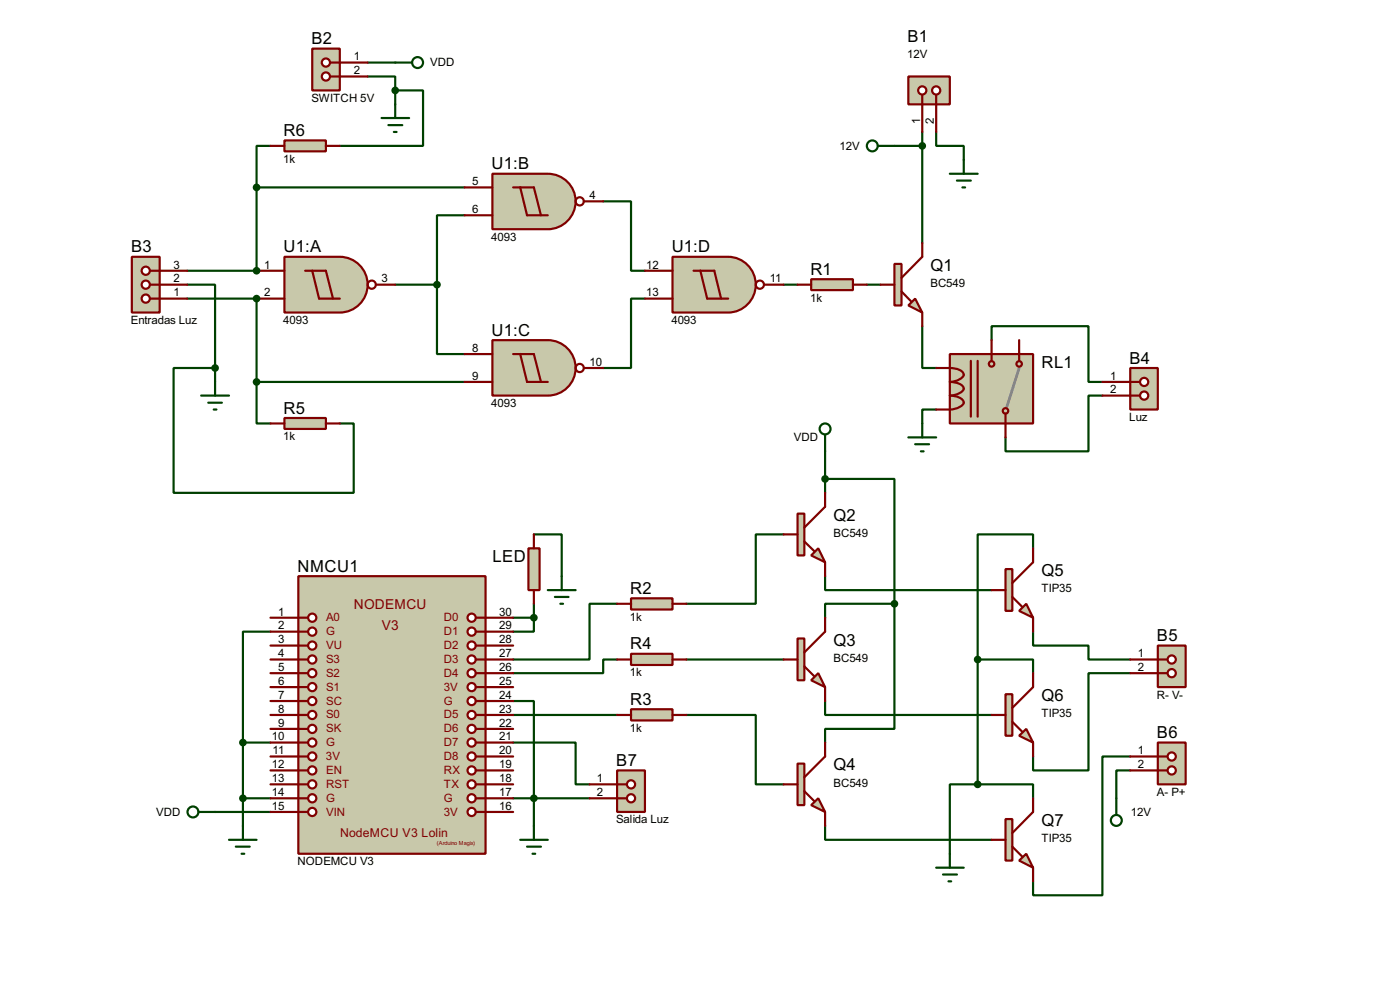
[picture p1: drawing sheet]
<svg xmlns="http://www.w3.org/2000/svg" width="256mm" height="180mm" viewBox="0 0 256 180" stroke-linecap="round" stroke-linejoin="round" font-family="sans-serif">
<path d="M85.1 39.4h-5v12.7M110.5 36.9h5.1v12.7h2.6M72.4 52.1h7.7M80.1 52.1v12.7h5M118.2 54.7h-2.6v12.7h-5.1M143.6 52.1h2.5M158.8 52.1h2.5" fill="none" stroke="#004000" stroke-width=".4"/>
<circle cx="47" cy="49.6" r=".2" fill="#004000"/>
<path d="M34.3 49.6h12.7" fill="none" stroke="#004000" stroke-width=".4"/>
<circle cx="47" cy="54.7" r=".2" fill="#004000"/>
<g fill="none" stroke="#004000" stroke-width=".4">
<path d="M67.4 14h5v2.6M67.4 11.5h5M72.4 16.6h5.1v10.1h-15.2M72.4 16.6v2.5M47 34.3v15.3M47 34.3h38.1M49.6 26.7h-2.6v7.6M163.9 26.7h5.1M169 24.2v20.3M171.5 24.2v2.5h5.1v2.6M34.3 52.1h5.1v15.3M34.3 54.7h12.7v15.2"/>
<path d="M169 59.7v7.7h2.5M39.4 67.4h-7.6v22.8h33v-12.7h-2.5M39.4 67.4v2.5M47 69.9v7.6h2.6M47 69.9h38.1M171.5 75h-2.5v2.5M181.7 62.3v-2.6h17.7v10.2h2.6M202 72.4h-2.6v10.2h-15.2v-2.5M97.8 97.8h5.1v7.7M143.6 97.8h-5.1v12.7h-12.7M151.2 87.7h12.7v22.8M151.2 82.6v7.6"/>
<path d="M49.6 115.6h-5.1v20.3M94 113.1h3.8M97.8 113.1v2.5h-3.8M97.8 110.5v2.6M113.1 110.5h-5.1v10.2h-14M151.2 105.5v2.5h30.5M163.9 110.5v22.9h-12.7v2.5M163.9 110.5h-12.7v2.6M189.3 100.4v-2.6h-10.2v22.9M189.3 115.6v2.6h10.1v2.5h7.7M44.5 135.9v15.3M44.5 135.9h5.1"/>
<path d="M94 128.3h3.8v22.9M94 135.9h11.5v7.7h2.5M94 130.9h19.1M113.1 120.7h-2.6v2.5h-16.5M125.8 130.9h12.7v12.7h5.1M125.8 120.7h17.8M151.2 128.3v2.6h30.5M179.1 120.7h10.2v2.5M179.1 120.7v22.9M207.1 123.2h-7.7v17.8h-10.1v-2.5M207.1 138.5h-5.1v25.4h-12.7v-2.6M39.4 148.6h10.2"/>
<path d="M44.5 146.1h5.1M94 146.1h14M151.2 151.2v2.5h30.5M179.1 143.6h10.2v2.5M179.1 143.6h-5.1v12.7M207.1 141h-2.6v5.1"/>
</g>
<path d="M52.1 47h10.2a5.1 5.1 0 0 1 5.1 5.1 5.1 5.1 0 0 1-5.1 5.1h-10.2z" fill-rule="evenodd" fill="#c8c8aa" stroke="#800000" stroke-width=".4"/>
<g fill="none" stroke="#800000" stroke-width=".4">
<path d="M47 49.6h5.1M47 54.7h5.1M55.9 49.6h3.8l1.3 5.1M57.2 49.6l1.3 5.1h3.8M68.9 52.1h3.5"/>
<circle cx="68.1" cy="52.1" r=".75"/>
</g>
<path d="M90.2 31.8h10.2a5.1 5.1 0 0 1 5.1 5.1 5.1 5.1 0 0 1-5.1 5.1h-10.2z" fill-rule="evenodd" fill="#c8c8aa" stroke="#800000" stroke-width=".4"/>
<g fill="none" stroke="#800000" stroke-width=".4">
<path d="M85.1 34.3h5.1M85.1 39.4h5.1M94 34.3h3.8l1.3 5.1M95.3 34.3l1.3 5.1h3.8M107 36.9h3.5"/>
<circle cx="106.2" cy="36.9" r=".75"/>
</g>
<path d="M90.2 62.3h10.2a5.1 5.1 0 0 1 5.1 5 5.1 5.1 0 0 1-5.1 5.1h-10.2z" fill-rule="evenodd" fill="#c8c8aa" stroke="#800000" stroke-width=".4"/>
<g fill="none" stroke="#800000" stroke-width=".4">
<path d="M85.1 64.8h5.1M85.1 69.9h5.1M94 64.8h3.8l1.3 5.1M95.3 64.8l1.3 5.1h3.8M107 67.4h3.5"/>
<circle cx="106.2" cy="67.4" r=".75"/>
</g>
<path d="M123.2 47h10.2a5.1 5.1 0 0 1 5.1 5.1 5.1 5.1 0 0 1-5.1 5.1h-10.2z" fill-rule="evenodd" fill="#c8c8aa" stroke="#800000" stroke-width=".4"/>
<g fill="none" stroke="#800000" stroke-width=".4">
<path d="M118.2 49.6h5M118.2 54.7h5M127.1 49.6h3.8l1.2 5.1M128.3 49.6l1.3 5.1h3.8M140 52.1h3.6"/>
<circle cx="139.2" cy="52.1" r=".75"/>
</g>
<circle cx="80" cy="52.1" r=".5" fill="#004000" stroke="#004000" stroke-width=".4"/>
<path d="M148.6 51.1h7.7v2h-7.7z" fill="#c8c8aa" stroke="#800000" stroke-width=".4"/>
<path d="M146.1 52.1h2.5M156.3 52.1h2.5" fill="none" stroke="#800000" stroke-width=".4"/>
<path d="M166.4 55.9l1.3-1.2 1.3 2.5z" fill="#c8c8aa" stroke="#800000" stroke-width=".4"/>
<path d="M163.9 48.3h1.3v7.6h-1.3z" fill="#c8c8aa" stroke="#800000" stroke-width=".4"/>
<path d="M161.3 52.1h2.6M165.2 53.4l1.7 1.8M169 44.5v2.5l-3.8 3.9M169 57.2v2.5" fill="none" stroke="#800000" stroke-width=".4"/>
<path d="M24.2 47h5.1v10.2h-5.1z" fill="#c8c8aa" stroke="#800000" stroke-width=".4"/>
<path d="M27.5 54.7h1.8" fill="none" stroke="#800000" stroke-width=".4"/>
<circle cx="26.7" cy="54.7" r=".75" fill="#feffff" stroke="#800000" stroke-width=".4"/>
<path d="M27.5 52.1h1.8" fill="none" stroke="#800000" stroke-width=".4"/>
<circle cx="26.7" cy="52.1" r=".75" fill="#feffff" stroke="#800000" stroke-width=".4"/>
<path d="M27.5 49.6h1.8" fill="none" stroke="#800000" stroke-width=".4"/>
<circle cx="26.7" cy="49.6" r=".75" fill="#feffff" stroke="#800000" stroke-width=".4"/>
<path d="M29.3 54.7h5M29.3 52.1h5M29.3 49.6h5" fill="none" stroke="#800000" stroke-width=".4"/>
<g fill="#004000" stroke="#004000" stroke-width=".4">
<circle cx="47" cy="49.6" r=".5"/>
<circle cx="47" cy="54.7" r=".5"/>
</g>
<path d="M36.9 72.4h5.1M38.2 73.7h2.5M39.2 75h.5M39.4 69.9v2.5" fill="none" stroke="#004000" stroke-width=".4"/>
<path d="M166.4 14h7.6v5.1h-7.6z" fill="#c8c8aa" stroke="#800000" stroke-width=".4"/>
<path d="M169 17.3v1.8" fill="none" stroke="#800000" stroke-width=".4"/>
<circle cx="168.9" cy="16.6" r=".75" fill="#feffff" stroke="#800000" stroke-width=".4"/>
<path d="M171.5 17.3v1.8" fill="none" stroke="#800000" stroke-width=".4"/>
<circle cx="171.5" cy="16.6" r=".75" fill="#feffff" stroke="#800000" stroke-width=".4"/>
<path d="M169 19.1v5.1M171.5 19.1v5.1" fill="none" stroke="#800000" stroke-width=".4"/>
<path d="M174 31.8h5.1M175.3 33.1h2.6M176.3 34.3h.5M176.6 29.3v2.5" fill="none" stroke="#004000" stroke-width=".4"/>
<path d="M174 64.8h15.3v12.7h-15.3z" fill="#c8c8aa" stroke="#800000" stroke-width=".4"/>
<path d="M186.7 67.4l-2.2 7.1" fill="none" stroke="#808080" stroke-width=".5"/>
<g fill="#c8c8aa" stroke="#800000" stroke-width=".4">
<circle cx="184.2" cy="75.2" r=".5"/>
<circle cx="181.6" cy="66.6" r=".5"/>
</g>
<path d="M174 67.4a3.2 3.2 0 0 1 2.5 .8 .89 .89 0 0 1-.7 1.2l-1.2 .4-.6 .1a3.2 3.2 0 0 1 2.5 .9 .86 .86 0 0 1-.7 1.2l-1.2 .3-.6 .1a2.33 2.33 0 0 1 2.6 1.3 2.68 2.68 0 0 1-2.6 1.3M177.9 66.1v10.2M179.1 66.1v10.2M181.7 64.8v1.3M184.2 75.7v1.8" fill="none" stroke="#800000" stroke-width=".4"/>
<circle cx="186.7" cy="66.6" r=".5" fill="#c8c8aa" stroke="#800000" stroke-width=".4"/>
<path d="M171.5 67.4h2.5M171.5 75h2.5M181.7 62.3v2.5M184.2 77.5v2.6M186.7 62.3v3.8" fill="none" stroke="#800000" stroke-width=".4"/>
<path d="M169 77.5v2.6M166.4 80.1h5.1M167.7 81.3h2.5M168.7 82.6h.5" fill="none" stroke="#004000" stroke-width=".4"/>
<path d="M207.1 67.4h5v7.6h-5z" fill="#c8c8aa" stroke="#800000" stroke-width=".4"/>
<path d="M207.1 69.9h1.7" fill="none" stroke="#800000" stroke-width=".4"/>
<circle cx="209.6" cy="69.9" r=".75" fill="#feffff" stroke="#800000" stroke-width=".4"/>
<path d="M207.1 72.4h1.7" fill="none" stroke="#800000" stroke-width=".4"/>
<circle cx="209.6" cy="72.4" r=".75" fill="#feffff" stroke="#800000" stroke-width=".4"/>
<path d="M202 69.9h5.1M202 72.4h5.1" fill="none" stroke="#800000" stroke-width=".4"/>
<path d="M57.2 8.9h5.1v7.7h-5.1z" fill="#c8c8aa" stroke="#800000" stroke-width=".4"/>
<path d="M60.5 11.5h1.8" fill="none" stroke="#800000" stroke-width=".4"/>
<circle cx="59.7" cy="11.5" r=".75" fill="#feffff" stroke="#800000" stroke-width=".4"/>
<path d="M60.5 14h1.8" fill="none" stroke="#800000" stroke-width=".4"/>
<circle cx="59.7" cy="14" r=".75" fill="#feffff" stroke="#800000" stroke-width=".4"/>
<path d="M62.3 11.5h5.1M62.3 14h5.1" fill="none" stroke="#800000" stroke-width=".4"/>
<g fill="none" stroke="#004000" stroke-width=".4">
<path d="M72.4 11.5h3.1M72.4 19.1v2.5M69.9 21.6h5.1M71.2 22.9h2.5M72.2 24.2h.5"/>
<circle cx="76.5" cy="11.5" r="1"/>
</g>
<path d="M54.7 105.5h34.3v50.8h-34.3z" fill="#c8c8aa" stroke="#800000" stroke-width=".4"/>
<path d="M54.7 113.1h1.7" fill="none" stroke="#800000" stroke-width=".4"/>
<circle cx="57.2" cy="115.6" r=".75" fill="#feffff" stroke="#800000" stroke-width=".4"/>
<path d="M54.7 115.6h1.7" fill="none" stroke="#800000" stroke-width=".4"/>
<circle cx="57.2" cy="118.2" r=".75" fill="#feffff" stroke="#800000" stroke-width=".4"/>
<path d="M54.7 118.2h1.7" fill="none" stroke="#800000" stroke-width=".4"/>
<circle cx="57.2" cy="120.7" r=".75" fill="#feffff" stroke="#800000" stroke-width=".4"/>
<path d="M54.7 120.7h1.7" fill="none" stroke="#800000" stroke-width=".4"/>
<circle cx="57.2" cy="123.2" r=".75" fill="#feffff" stroke="#800000" stroke-width=".4"/>
<path d="M54.7 123.2h1.7" fill="none" stroke="#800000" stroke-width=".4"/>
<circle cx="57.2" cy="125.8" r=".75" fill="#feffff" stroke="#800000" stroke-width=".4"/>
<path d="M54.7 125.8h1.7" fill="none" stroke="#800000" stroke-width=".4"/>
<circle cx="57.2" cy="128.3" r=".75" fill="#feffff" stroke="#800000" stroke-width=".4"/>
<path d="M54.7 128.3h1.7" fill="none" stroke="#800000" stroke-width=".4"/>
<circle cx="57.2" cy="130.9" r=".75" fill="#feffff" stroke="#800000" stroke-width=".4"/>
<path d="M54.7 130.9h1.7" fill="none" stroke="#800000" stroke-width=".4"/>
<circle cx="57.2" cy="133.4" r=".75" fill="#feffff" stroke="#800000" stroke-width=".4"/>
<path d="M54.7 133.4h1.7" fill="none" stroke="#800000" stroke-width=".4"/>
<circle cx="57.2" cy="135.9" r=".75" fill="#feffff" stroke="#800000" stroke-width=".4"/>
<path d="M54.7 135.9h1.7" fill="none" stroke="#800000" stroke-width=".4"/>
<circle cx="57.2" cy="138.5" r=".75" fill="#feffff" stroke="#800000" stroke-width=".4"/>
<path d="M54.7 138.5h1.7" fill="none" stroke="#800000" stroke-width=".4"/>
<circle cx="57.2" cy="141" r=".75" fill="#feffff" stroke="#800000" stroke-width=".4"/>
<path d="M54.7 141h1.7" fill="none" stroke="#800000" stroke-width=".4"/>
<circle cx="57.2" cy="143.6" r=".75" fill="#feffff" stroke="#800000" stroke-width=".4"/>
<path d="M54.7 143.6h1.7" fill="none" stroke="#800000" stroke-width=".4"/>
<circle cx="57.2" cy="146.1" r=".75" fill="#feffff" stroke="#800000" stroke-width=".4"/>
<path d="M54.7 146.1h1.7" fill="none" stroke="#800000" stroke-width=".4"/>
<circle cx="57.2" cy="148.6" r=".75" fill="#feffff" stroke="#800000" stroke-width=".4"/>
<path d="M54.7 148.6h1.7" fill="none" stroke="#800000" stroke-width=".4"/>
<circle cx="57.2" cy="113.1" r=".75" fill="#feffff" stroke="#800000" stroke-width=".4"/>
<path d="M87.2 113.1h1.8" fill="none" stroke="#800000" stroke-width=".4"/>
<circle cx="86.4" cy="115.6" r=".75" fill="#feffff" stroke="#800000" stroke-width=".4"/>
<path d="M87.2 115.6h1.8" fill="none" stroke="#800000" stroke-width=".4"/>
<circle cx="86.4" cy="118.2" r=".75" fill="#feffff" stroke="#800000" stroke-width=".4"/>
<path d="M87.2 118.2h1.8" fill="none" stroke="#800000" stroke-width=".4"/>
<circle cx="86.4" cy="120.7" r=".75" fill="#feffff" stroke="#800000" stroke-width=".4"/>
<path d="M87.2 120.7h1.8" fill="none" stroke="#800000" stroke-width=".4"/>
<circle cx="86.4" cy="123.2" r=".75" fill="#feffff" stroke="#800000" stroke-width=".4"/>
<path d="M87.2 123.2h1.8" fill="none" stroke="#800000" stroke-width=".4"/>
<circle cx="86.4" cy="125.8" r=".75" fill="#feffff" stroke="#800000" stroke-width=".4"/>
<path d="M87.2 125.8h1.8" fill="none" stroke="#800000" stroke-width=".4"/>
<circle cx="86.4" cy="128.3" r=".75" fill="#feffff" stroke="#800000" stroke-width=".4"/>
<path d="M87.2 128.3h1.8" fill="none" stroke="#800000" stroke-width=".4"/>
<circle cx="86.4" cy="130.9" r=".75" fill="#feffff" stroke="#800000" stroke-width=".4"/>
<path d="M87.2 130.9h1.8" fill="none" stroke="#800000" stroke-width=".4"/>
<circle cx="86.4" cy="133.4" r=".75" fill="#feffff" stroke="#800000" stroke-width=".4"/>
<path d="M87.2 133.4h1.8" fill="none" stroke="#800000" stroke-width=".4"/>
<circle cx="86.4" cy="135.9" r=".75" fill="#feffff" stroke="#800000" stroke-width=".4"/>
<path d="M87.2 135.9h1.8" fill="none" stroke="#800000" stroke-width=".4"/>
<circle cx="86.4" cy="138.5" r=".75" fill="#feffff" stroke="#800000" stroke-width=".4"/>
<path d="M87.2 138.5h1.8" fill="none" stroke="#800000" stroke-width=".4"/>
<circle cx="86.4" cy="141" r=".75" fill="#feffff" stroke="#800000" stroke-width=".4"/>
<path d="M87.2 141h1.8" fill="none" stroke="#800000" stroke-width=".4"/>
<circle cx="86.4" cy="143.6" r=".75" fill="#feffff" stroke="#800000" stroke-width=".4"/>
<path d="M87.2 143.6h1.8" fill="none" stroke="#800000" stroke-width=".4"/>
<circle cx="86.4" cy="146.1" r=".75" fill="#feffff" stroke="#800000" stroke-width=".4"/>
<path d="M87.2 146.1h1.8" fill="none" stroke="#800000" stroke-width=".4"/>
<circle cx="86.4" cy="148.6" r=".75" fill="#feffff" stroke="#800000" stroke-width=".4"/>
<path d="M87.2 148.6h1.8" fill="none" stroke="#800000" stroke-width=".4"/>
<circle cx="86.4" cy="113.1" r=".75" fill="#feffff" stroke="#800000" stroke-width=".4"/>
<g fill="none" stroke="#800000" stroke-width=".4">
<path d="M49.6 113.1h5.1M49.6 115.6h5.1M49.6 118.2h5.1M89 113.1h5M89 115.6h5M89 118.2h5M49.6 120.7h5.1M49.6 123.2h5.1M49.6 125.8h5.1M49.6 128.3h5.1M49.6 130.9h5.1M49.6 133.4h5.1"/>
<path d="M49.6 135.9h5.1M49.6 138.5h5.1M89 120.7h5M89 123.2h5M89 125.8h5M89 128.3h5M89 130.9h5M89 133.4h5M89 135.9h5M89 138.5h5M49.6 141h5.1M49.6 143.6h5.1"/>
<path d="M49.6 146.1h5.1M49.6 148.6h5.1M89 141h5M89 143.6h5M89 146.1h5M89 148.6h5"/>
</g>
<g fill="none" stroke="#004000" stroke-width=".4">
<path d="M36.4 148.6h3M42 153.7h5M43.2 155h2.6M44.3 156.3h.5M44.5 151.2v2.5M95.3 153.7h5.1M96.6 155h2.5M97.6 156.3h.5M97.8 151.2v2.5"/>
<circle cx="35.3" cy="148.6" r="1"/>
</g>
<g fill="#004000" stroke="#004000" stroke-width=".4">
<circle cx="44.5" cy="146.1" r=".5"/>
<circle cx="97.8" cy="146.1" r=".5"/>
<circle cx="44.5" cy="135.9" r=".5"/>
</g>
<path d="M96.8 100.4h2.1v7.6h-2.1z" fill="#c8c8aa" stroke="#800000" stroke-width=".4"/>
<path d="M97.8 97.8v2.6M97.8 108v2.5" fill="none" stroke="#800000" stroke-width=".4"/>
<circle cx="97.8" cy="113.1" r=".5" fill="#004000" stroke="#004000" stroke-width=".4"/>
<path d="M100.4 108h5.1M101.7 109.3h2.5M102.7 110.5h.5M102.9 105.5v2.5" fill="none" stroke="#004000" stroke-width=".4"/>
<path d="M115.6 109.5h7.6v2.1h-7.6z" fill="#c8c8aa" stroke="#800000" stroke-width=".4"/>
<path d="M113.1 110.5h2.5M123.2 110.5h2.6" fill="none" stroke="#800000" stroke-width=".4"/>
<path d="M115.6 129.8h7.6v2.1h-7.6z" fill="#c8c8aa" stroke="#800000" stroke-width=".4"/>
<path d="M113.1 130.9h2.5M123.2 130.9h2.6" fill="none" stroke="#800000" stroke-width=".4"/>
<path d="M115.6 119.7h7.6v2h-7.6z" fill="#c8c8aa" stroke="#800000" stroke-width=".4"/>
<path d="M113.1 120.7h2.5M123.2 120.7h2.6" fill="none" stroke="#800000" stroke-width=".4"/>
<path d="M148.6 101.7l1.3-1.3 1.3 2.5z" fill="#c8c8aa" stroke="#800000" stroke-width=".4"/>
<path d="M146.1 94h1.3v7.7h-1.3z" fill="#c8c8aa" stroke="#800000" stroke-width=".4"/>
<path d="M143.6 97.8h2.5M147.4 99.1l1.8 1.8M151.2 90.2v2.6l-3.8 3.8M151.2 102.9v2.6" fill="none" stroke="#800000" stroke-width=".4"/>
<path d="M148.6 124.5l1.3-1.3 1.3 2.6z" fill="#c8c8aa" stroke="#800000" stroke-width=".4"/>
<path d="M146.1 116.9h1.3v7.6h-1.3z" fill="#c8c8aa" stroke="#800000" stroke-width=".4"/>
<path d="M151.2 113.1v2.5l-3.8 3.8M143.6 120.7h2.5M147.4 122l1.8 1.8M151.2 125.8v2.5" fill="none" stroke="#800000" stroke-width=".4"/>
<path d="M148.6 147.4l1.3-1.3 1.3 2.5z" fill="#c8c8aa" stroke="#800000" stroke-width=".4"/>
<path d="M146.1 139.8h1.3v7.6h-1.3z" fill="#c8c8aa" stroke="#800000" stroke-width=".4"/>
<path d="M151.2 135.9v2.6l-3.8 3.8M143.6 143.6h2.5M147.4 144.8l1.8 1.8M151.2 148.6v2.6" fill="none" stroke="#800000" stroke-width=".4"/>
<g fill="none" stroke="#004000" stroke-width=".4">
<path d="M160.8 26.7h3.1M151.2 79.6v3"/>
<circle cx="159.8" cy="26.7" r="1"/>
<circle cx="151.1" cy="78.5" r="1"/>
</g>
<g fill="#004000" stroke="#004000" stroke-width=".4">
<circle cx="168.9" cy="26.7" r=".5"/>
<circle cx="163.8" cy="110.5" r=".5"/>
<circle cx="151.1" cy="87.7" r=".5"/>
</g>
<path d="M186.7 111.8l1.3-1.3 1.3 2.6z" fill="#c8c8aa" stroke="#800000" stroke-width=".4"/>
<path d="M184.2 104.2h1.3v7.6h-1.3z" fill="#c8c8aa" stroke="#800000" stroke-width=".4"/>
<path d="M181.7 108h2.5M185.5 109.3l1.8 1.8M189.3 100.4v2.5l-3.8 3.8M189.3 113.1v2.5" fill="none" stroke="#800000" stroke-width=".4"/>
<path d="M186.7 134.7l1.3-1.3 1.3 2.5z" fill="#c8c8aa" stroke="#800000" stroke-width=".4"/>
<path d="M184.2 127.1h1.3v7.6h-1.3z" fill="#c8c8aa" stroke="#800000" stroke-width=".4"/>
<path d="M181.7 130.9h2.5M185.5 132.1l1.8 1.8M189.3 123.2v2.6l-3.8 3.8M189.3 135.9v2.6" fill="none" stroke="#800000" stroke-width=".4"/>
<path d="M186.7 157.5l1.3-1.2 1.3 2.5z" fill="#c8c8aa" stroke="#800000" stroke-width=".4"/>
<path d="M184.2 149.9h1.3v7.6h-1.3z" fill="#c8c8aa" stroke="#800000" stroke-width=".4"/>
<path d="M181.7 153.7h2.5M185.5 155l1.8 1.8M189.3 146.1v2.5l-3.8 3.9M189.3 158.8v2.5" fill="none" stroke="#800000" stroke-width=".4"/>
<circle cx="179.1" cy="120.7" r=".5" fill="#004000" stroke="#004000" stroke-width=".4"/>
<path d="M212.1 118.2h5.1v7.6h-5.1z" fill="#c8c8aa" stroke="#800000" stroke-width=".4"/>
<path d="M212.1 120.7h1.8" fill="none" stroke="#800000" stroke-width=".4"/>
<circle cx="214.6" cy="120.7" r=".75" fill="#feffff" stroke="#800000" stroke-width=".4"/>
<path d="M212.1 123.2h1.8" fill="none" stroke="#800000" stroke-width=".4"/>
<circle cx="214.6" cy="123.2" r=".75" fill="#feffff" stroke="#800000" stroke-width=".4"/>
<path d="M207.1 120.7h5M207.1 123.2h5" fill="none" stroke="#800000" stroke-width=".4"/>
<path d="M212.1 135.9h5.1v7.7h-5.1z" fill="#c8c8aa" stroke="#800000" stroke-width=".4"/>
<path d="M212.1 138.5h1.8" fill="none" stroke="#800000" stroke-width=".4"/>
<circle cx="214.6" cy="138.5" r=".75" fill="#feffff" stroke="#800000" stroke-width=".4"/>
<path d="M212.1 141h1.8" fill="none" stroke="#800000" stroke-width=".4"/>
<circle cx="214.6" cy="141" r=".75" fill="#feffff" stroke="#800000" stroke-width=".4"/>
<path d="M207.1 138.5h5M207.1 141h5" fill="none" stroke="#800000" stroke-width=".4"/>
<g fill="none" stroke="#004000" stroke-width=".4">
<path d="M204.5 146.1v3.1"/>
<circle cx="204.5" cy="150.2" r="1"/>
</g>
<path d="M113.1 141h5.1v7.6h-5.1z" fill="#c8c8aa" stroke="#800000" stroke-width=".4"/>
<path d="M113.1 143.6h1.8" fill="none" stroke="#800000" stroke-width=".4"/>
<circle cx="115.6" cy="143.6" r=".75" fill="#feffff" stroke="#800000" stroke-width=".4"/>
<path d="M113.1 146.1h1.8" fill="none" stroke="#800000" stroke-width=".4"/>
<circle cx="115.6" cy="146.1" r=".75" fill="#feffff" stroke="#800000" stroke-width=".4"/>
<path d="M108 143.6h5.1M108 146.1h5.1" fill="none" stroke="#800000" stroke-width=".4"/>
<path d="M171.5 158.8h5.1M174 156.3v2.5M172.8 160.1h2.5M173.8 161.3h.5" fill="none" stroke="#004000" stroke-width=".4"/>
<circle cx="179.1" cy="143.6" r=".5" fill="#004000" stroke="#004000" stroke-width=".4"/>
<path d="M52.1 76.5h7.6v2h-7.6z" fill="#c8c8aa" stroke="#800000" stroke-width=".4"/>
<path d="M49.6 77.5h2.5M59.7 77.5h2.6" fill="none" stroke="#800000" stroke-width=".4"/>
<path d="M52.1 25.7h7.6v2h-7.6z" fill="#c8c8aa" stroke="#800000" stroke-width=".4"/>
<path d="M49.6 26.7h2.5M59.7 26.7h2.6" fill="none" stroke="#800000" stroke-width=".4"/>
<g fill="#004000" stroke="#004000" stroke-width=".4">
<circle cx="47" cy="34.3" r=".5"/>
<circle cx="47" cy="69.9" r=".5"/>
<circle cx="39.4" cy="67.4" r=".5"/>
<circle cx="72.4" cy="16.6" r=".5"/>
</g>
<g font-size="3.4">
<text x="57.1" y="8.1">B2</text>
<text x="166.3" y="7.6">B1</text>
<text x="52" y="24.9">R6</text>
<text x="90.1" y="31">U1:B</text>
<text x="24" y="46.2">B3</text>
<text x="52" y="46.2">U1:A</text>
<text x="123.1" y="46.2">U1:D</text>
<text x="148.5" y="50.3">R1</text>
<text x="170.5" y="49.6">Q1</text>
<text x="90.1" y="61.4">U1:C</text>
<text x="190.8" y="67.4">RL1</text>
<text x="206.9" y="66.6">B4</text>
<text x="52" y="75.7">R5</text>
<text x="152.7" y="95.3">Q2</text>
<text x="54.5" y="104.7">NMCU1</text>
<text x="90.2" y="102.9">LED</text>
<text x="190.8" y="105.5">Q5</text>
<text x="115.5" y="108.7">R2</text>
<text x="115.5" y="118.9">R4</text>
<text x="152.7" y="118.2">Q3</text>
<text x="212" y="117.4">B5</text>
<text x="115.5" y="129">R3</text>
<text x="190.8" y="128.3">Q6</text>
<text x="212" y="135.1">B6</text>
<text x="112.9" y="140.2">B7</text>
<text x="152.7" y="141">Q4</text>
<text x="190.8" y="151.2">Q7</text>
</g>
<g font-size="2.8" fill="#800000">
<text x="64.8" y="111.5">NODEMCU</text>
<text x="69.9" y="115.3">V3</text>
</g>
<text font-size="2.5" fill="#800000" x="62.3" y="153.2">NodeMCU V3 Lolin</text>
<g font-size="2.4">
<text x="64.8" y="11.1">1</text>
<text x="166.2" y="10.6">12V</text>
<text x="64.8" y="13.6">2</text>
<text x="78.8" y="12.2">VDD</text>
<text x="57" y="18.7">SWITCH 5V</text>
<text x="168.6" y="22.8" transform="rotate(-90 168.6 22.8)">1</text>
<text x="171.1" y="22.8" transform="rotate(-90 171.1 22.8)">2</text>
<text x="51.9" y="29.8">1k</text>
<text x="153.8" y="27.4">12V</text>
<text x="86.5" y="33.9">5</text>
<text x="86.5" y="39">6</text>
<text x="108" y="36.5">4</text>
<text x="90" y="44.1">4093</text>
<text x="31.8" y="51.7">2</text>
<text x="31.8" y="49.2">3</text>
<text x="48.4" y="49.2">1</text>
<text x="69.9" y="51.7">3</text>
<text x="118.4" y="49.2">12</text>
<text x="141" y="51.7">11</text>
<text x="170.4" y="52.6">BC549</text>
<text x="24" y="59.3">Entradas Luz</text>
<text x="31.8" y="54.3">1</text>
<text x="48.4" y="54.3">2</text>
<text x="51.9" y="59.3">4093</text>
<text x="118.4" y="54.3">13</text>
<text x="123" y="59.3">4093</text>
<text x="148.4" y="55.2">1k</text>
<text x="86.5" y="64.4">8</text>
<text x="86.5" y="69.5">9</text>
<text x="108" y="67">10</text>
<text x="203.4" y="69.5">1</text>
<text x="203.4" y="72">2</text>
<text x="90" y="74.5">4093</text>
<text x="206.9" y="77.1">Luz</text>
<text x="51.9" y="80.6">1k</text>
<text x="145.4" y="80.8">VDD</text>
<text x="152.7" y="98.2">BC549</text>
<text x="51" y="112.7">1</text>
<text x="91.5" y="112.7">30</text>
<text x="115.4" y="113.7">1k</text>
<text x="190.8" y="108.4">TIP35</text>
<text x="51" y="115.2">2</text>
<text x="51" y="117.8">3</text>
<text x="91.5" y="115.2">29</text>
<text x="91.5" y="117.8">28</text>
<text x="51" y="120.3">4</text>
<text x="51" y="122.8">5</text>
<text x="51" y="125.4">6</text>
<text x="91.5" y="120.3">27</text>
<text x="91.5" y="122.8">26</text>
<text x="91.5" y="125.4">25</text>
<text x="115.4" y="123.8">1k</text>
<text x="152.7" y="121.1">BC549</text>
<text x="208.5" y="120.3">1</text>
<text x="208.5" y="122.8">2</text>
<text x="51" y="127.9">7</text>
<text x="51" y="130.5">8</text>
<text x="91.5" y="127.9">24</text>
<text x="91.5" y="130.5">23</text>
<text x="190.8" y="131.3">TIP35</text>
<text x="211.9" y="127.9">R- V-</text>
<text x="49.8" y="135.5">10</text>
<text x="51" y="133">9</text>
<text x="91.5" y="133">22</text>
<text x="91.5" y="135.5">21</text>
<text x="115.4" y="134">1k</text>
<text x="49.8" y="140.6">12</text>
<text x="49.8" y="143.2">13</text>
<text x="50" y="138.1">11</text>
<text x="91.5" y="138.1">20</text>
<text x="91.5" y="140.6">19</text>
<text x="91.5" y="143.2">18</text>
<text x="109.4" y="143.2">1</text>
<text x="152.7" y="144">BC549</text>
<text x="208.5" y="138.1">1</text>
<text x="208.5" y="140.6">2</text>
<text x="28.6" y="149.3">VDD</text>
<text x="49.8" y="145.7">14</text>
<text x="49.8" y="148.2">15</text>
<text x="91.5" y="145.7">17</text>
<text x="91.5" y="148.2">16</text>
<text x="109.4" y="145.7">2</text>
<text x="207.2" y="149.3">12V</text>
<text x="211.9" y="145.7">A- P+</text>
<text x="112.9" y="150.7">Salida Luz</text>
<text x="190.8" y="154.2">TIP35</text>
<text x="54.5" y="158.4">NODEMCU V3</text>
</g>
<g font-size="2.4" fill="#800000">
<text x="59.7" y="113.7">A0</text>
<text x="81.3" y="113.7">D0</text>
<text x="59.7" y="116.3">G</text>
<text x="59.7" y="118.8">VU</text>
<text x="81.3" y="116.3">D1</text>
<text x="81.3" y="118.8">D2</text>
<text x="59.7" y="121.3">S3</text>
<text x="59.7" y="123.9">S2</text>
<text x="81.3" y="121.3">D3</text>
<text x="81.3" y="123.9">D4</text>
<text x="59.7" y="126.4">S1</text>
<text x="59.7" y="129">SC</text>
<text x="59.7" y="131.5">S0</text>
<text x="81.3" y="126.4">3V</text>
<text x="81.3" y="129">G</text>
<text x="81.3" y="131.5">D5</text>
<text x="59.7" y="134">SK</text>
<text x="59.7" y="136.6">G</text>
<text x="81.3" y="134">D6</text>
<text x="81.3" y="136.6">D7</text>
<text x="59.7" y="139.1">3V</text>
<text x="59.7" y="141.7">EN</text>
<text x="81.3" y="139.1">D8</text>
<text x="81.3" y="141.7">RX</text>
<text x="59.7" y="144.2">RST</text>
<text x="59.7" y="146.7">G</text>
<text x="59.7" y="149.3">VIN</text>
<text x="81.3" y="149.3">3V</text>
<text x="81.3" y="144.2">TX</text>
<text x="81.3" y="146.7">G</text>
</g>
<text font-size="1.2" fill="#800000" x="80.1" y="154.7">(Arduino Magix)</text>
</svg>
